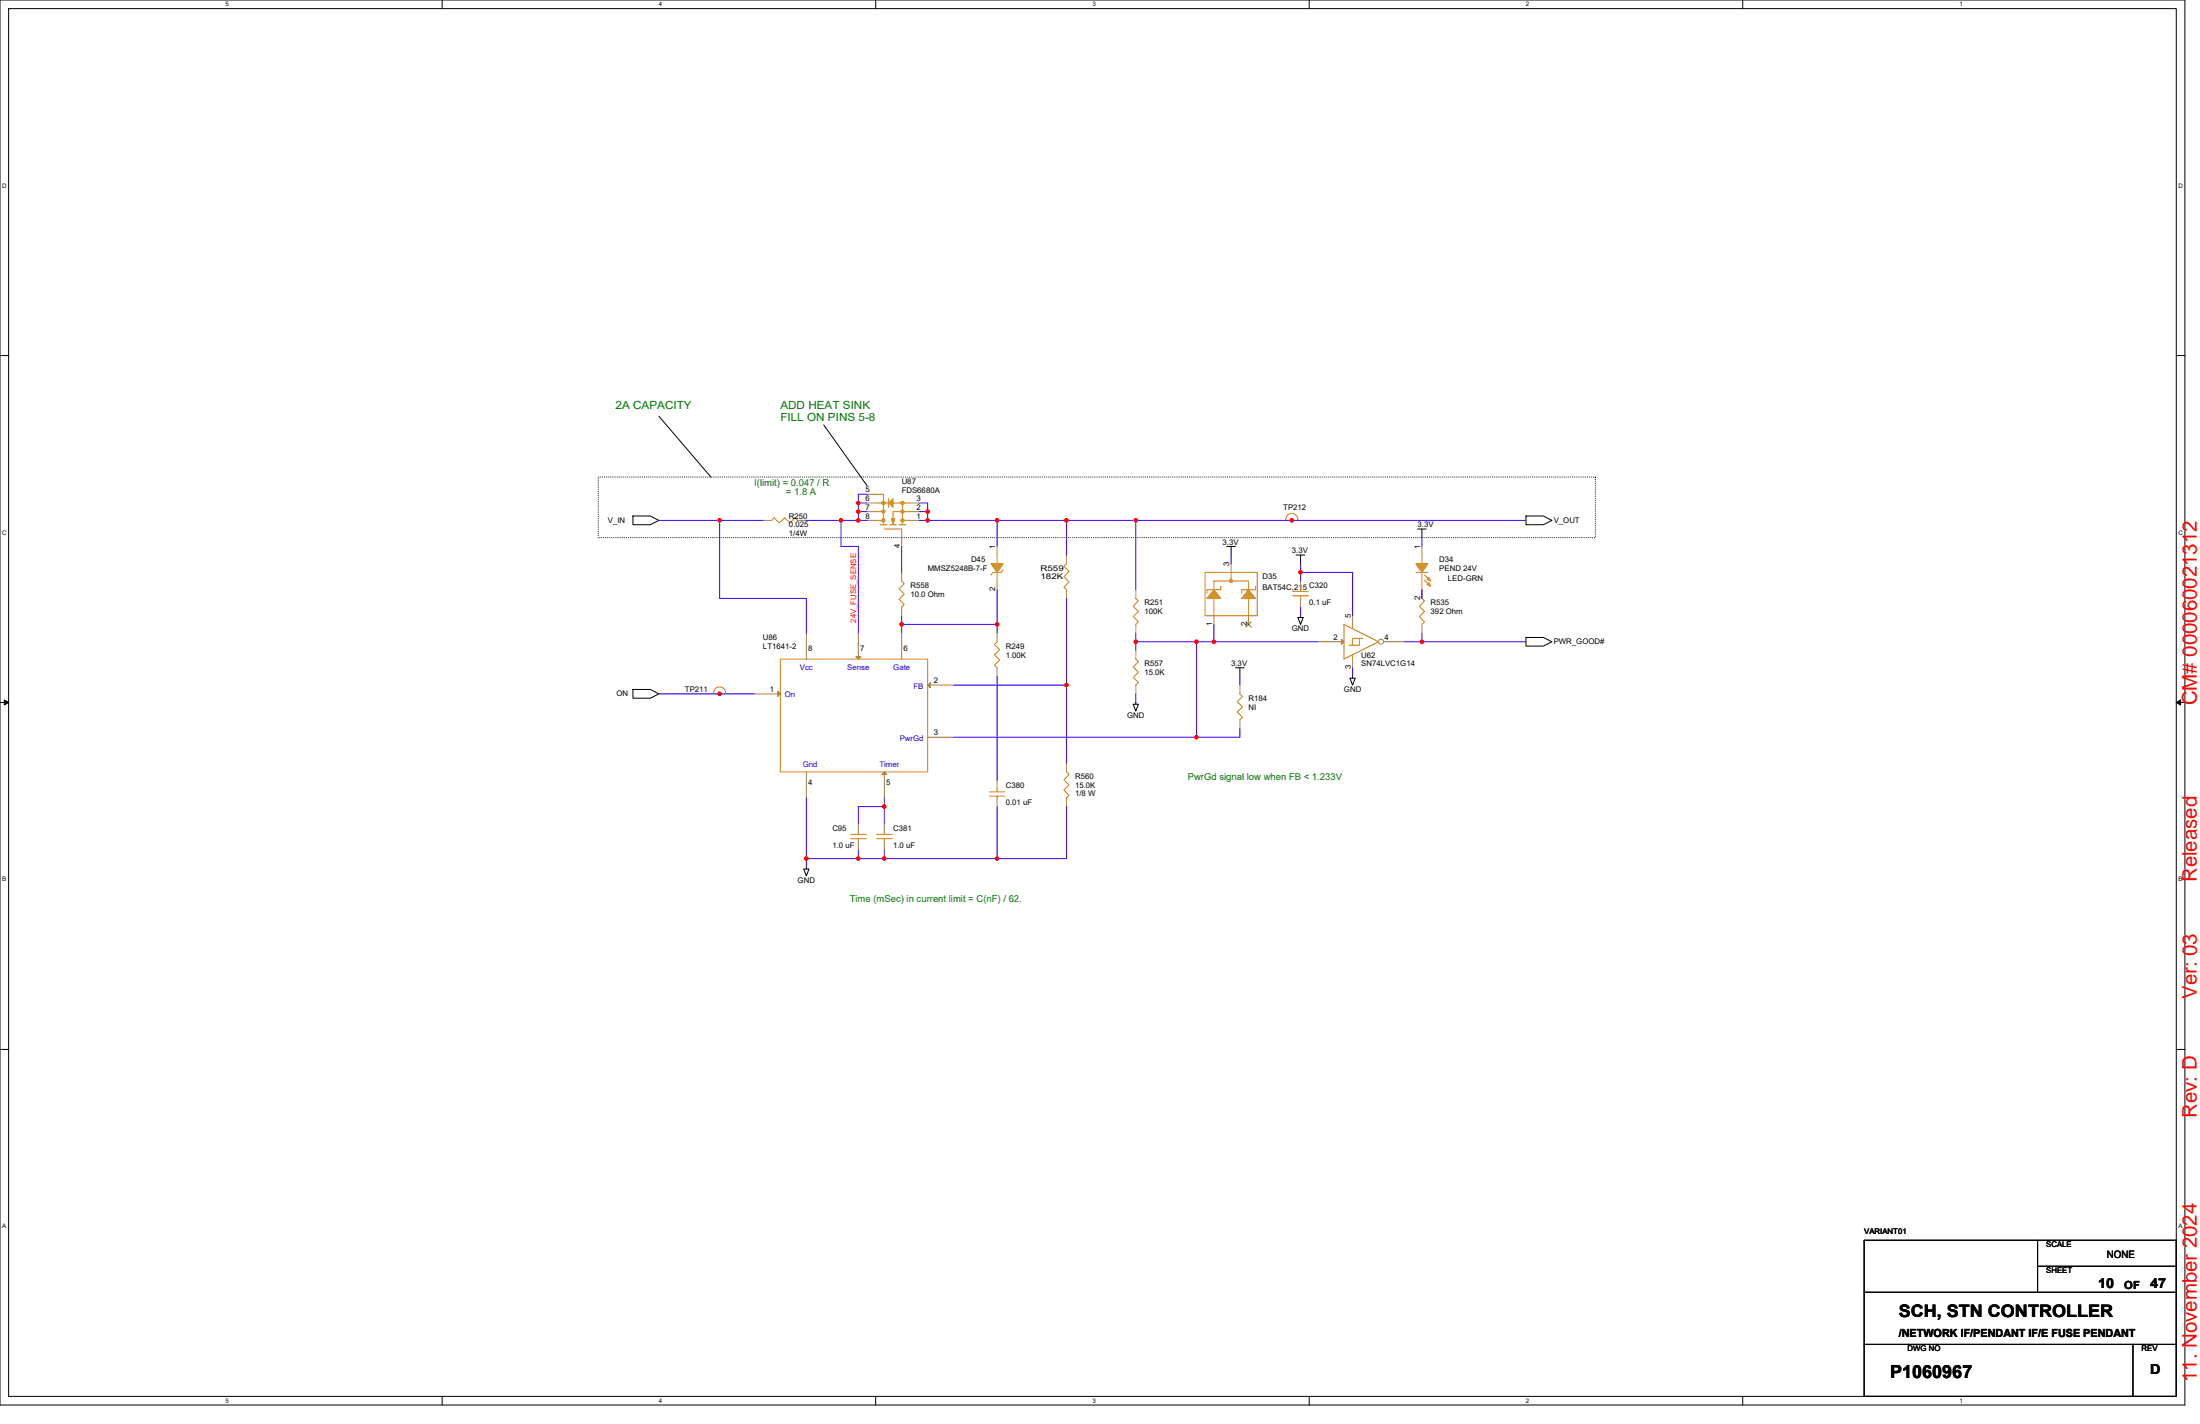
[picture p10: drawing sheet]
<svg xmlns="http://www.w3.org/2000/svg" width="432mm" height="279mm" viewBox="0 0 432 279" stroke-linecap="round" stroke-linejoin="round" font-family="sans-serif">
<path d="M0 0h428.8v275.7h-428.8zM1.7 1.7h425.4v272.3h-425.4z" fill="none" stroke="#000" stroke-width=".2"/>
<g fill="#fff">
<path d="M44.2 .2h.7v1.3h-.7z"/>
<path d="M44.2 274.2h.7v1.3h-.7z"/>
</g>
<path d="M86.8 0v1.7M86.8 274v1.7" fill="none" stroke="#000" stroke-width=".2"/>
<g fill="#fff">
<path d="M129.3 .2h.7v1.3h-.7z"/>
<path d="M129.3 274.2h.7v1.3h-.7z"/>
</g>
<path d="M171.9 0v1.7M171.9 274v1.7" fill="none" stroke="#000" stroke-width=".2"/>
<g fill="#fff">
<path d="M214.4 .2h.7v1.3h-.7z"/>
<path d="M214.4 274.2h.7v1.3h-.7z"/>
</g>
<path d="M257 0v1.7M257 274v1.7" fill="none" stroke="#000" stroke-width=".2"/>
<g fill="#fff">
<path d="M299.5 .2h.7v1.3h-.7z"/>
<path d="M299.5 274.2h.7v1.3h-.7z"/>
</g>
<path d="M342.1 0v1.7M342.1 274v1.7" fill="none" stroke="#000" stroke-width=".2"/>
<g fill="#fff">
<path d="M384.6 .2h.7v1.3h-.7z"/>
<path d="M384.6 274.2h.7v1.3h-.7z"/>
<path d="M.4 35.7h.9v1.4h-.9z"/>
<path d="M427.6 35.7h.8v1.4h-.8z"/>
<path d="M.4 103.8h.9v1.3h-.9z"/>
<path d="M427.6 103.8h.8v1.3h-.8z"/>
</g>
<path d="M0 69.8h1.7M427.1 69.8h1.7" fill="none" stroke="#000" stroke-width=".2"/>
<g fill="#fff">
<path d="M.4 171.9h.8v1.3h-.8z"/>
<path d="M427.6 171.9h.7v1.3h-.7z"/>
</g>
<path d="M0 137.8h1.7M427.1 137.8h1.7" fill="none" stroke="#000" stroke-width=".2"/>
<path d="M.8 137.3l.9 .5-.9 .5zM427.1 137.8l.9-.5v1z" fill="#000" stroke="#000" stroke-width=".2"/>
<g fill="#fff">
<path d="M.4 239.9h.8v1.4h-.8z"/>
<path d="M427.6 239.9h.7v1.4h-.7z"/>
</g>
<g fill="none" stroke="#000" stroke-width=".2">
<path d="M129.3 81.7l10.2 11.9M161.7 83.4l8.5 11.9M124.2 101.2h3.4l1.7 .9-1.7 .9h-3.4zM240.8 107.2h1.7M241.6 107.2v1.7M254.4 108.9h1.7M255.3 108.9v1.7M278.2 103.8h1.7M279.1 103.8v1.7M299.5 101.2h3.4l1.7 .9-1.7 .9h-3.4zM124.2 135.3h3.4l1.7 .8-1.7 .9h-3.4zM222.4 138.2h1l-.5 1.3z"/>
<path d="M222.9 137.8v.4M242.5 131h1.7M243.4 131v1.7M254.7 121.2h1.1l-.5 1.3zM255.3 120.8v.4M265 133.1h1l-.5 1.3zM265.5 132.7v.4M299.5 125.1h3.4l1.7 .8-1.7 .9h-3.4zM157.8 170.5h1l-.5 1.4zM158.3 170.2v.3M0 205.9h1.7M427.1 205.9h1.7"/>
<path d="M365.9 253.6h61.2M365.9 243.4h61.2v30.6h-61.2zM399.9 243.4v10.2M399.9 248.5h27.2M365.9 263.8h61.2M418.6 263.8v10.2"/>
</g>
<path d="M117.4 93.6h195.7v11.9h-195.7z" fill="none" stroke="#000" stroke-width=".2" stroke-dasharray="0 .3"/>
<g fill="none" stroke="#cc8006" stroke-width=".2">
<path d="M177 114l.5 .5-1 1 1 1.1-1 1 1 1-.5 .5M209.3 110.6l-.5 .5 1 1-1 1.1 1 1-1 1 .5 .5M222.9 117.4l.5 .5-1 1.1 1 1-1 1 1 1-.5 .5M279.1 117.4l.5 .5-1 1.1 1 1-1 1 1 1-.5 .5M140.1 136a1.17 1.17 0 0 1 1.1-1.2 1.17 1.17 0 0 1 1.2 1.2M263.8 122.5l6.8 3.4-6.8 3.4zM265.5 122.5v.9M265.5 128.5v.8M266.8 125.2v1.4h-2M267.5 125.2h-2v1.4M209.3 151.4l.5 .6-1 1 1 1-1 1 1 1-.5 .5M166.9 164.5h3.1"/>
<path d="M166.9 163.7h3.1M168.5 163.4v.3M168.5 164.5v.6"/>
</g>
<g fill="none" stroke="#a84" stroke-width=".2">
<path d="M177 112.3v1.7M177 119.1v1.7M209.3 108.9v1.7M209.3 115.7v1.7M222.9 115.7v1.7M279.1 115.7v1.7M141.2 136.1h.1M222.9 122.5v1.7M258.7 125.9h5.1M279.1 122.5v1.7M209.3 149.8v1.6M209.3 156.5v1.8"/>
<path d="M168.5 161.7v1.7M168.5 165.1v1.7"/>
</g>
<path d="M263.3 125.4l.5 .5-.5 .5z" fill="#a84" stroke="#a84" stroke-width=".2"/>
<circle cx="271.1" cy="125.9" r=".5" fill="#fff" stroke="#a84" stroke-width=".2"/>
<g fill="none" stroke="#a84" stroke-width=".2">
<path d="M170.2 98.7h1.7M170.2 97h1.7M178.7 98.7h1.7M149.8 102.1h1.6M156.5 102.1h1.8M170.2 100.4h1.7M170.2 102.1h1.7M177 105.5v1.7M178.7 100.4h1.7M178.7 102.1h1.7M195.7 107.2v1.7M195.7 114v1.7"/>
<path d="M241.6 110.6v1.7M253.6 102.1h.1M255.3 114v1.7M255.3 117.4v1.7M279.1 107.2v1.7M279.1 115.7v1.7M148 136.1h5.2M158.3 124.2v5.1M168.5 124.2v5.1M177 124.2v5.1M182.1 134.4h5.1M195.7 131v1.7"/>
<path d="M195.7 124.2v1.7M222.9 127.6v1.7M222.9 134.4v1.7M238.3 120.8v1.7M243.4 134.4v1.7M245 120.8v1.7M265.5 129.3v1.7M265.5 120.8v1.7M271.6 125.9h4.1M158.3 151.4v5.1M173.6 151.4v5.1M182.1 144.7h5.1"/>
<path d="M195.7 156.5v1.8M195.7 153.2v1.7M243.4 141.2v1.7M173.6 161.7v1.7M173.6 165.1v1.7"/>
</g>
<g fill="#cc8006" stroke="#cc8006" stroke-width=".2">
<path d="M238.3 115.7l1.3 1.7h-2.7z"/>
<path d="M245 115.7l1.4 1.7h-2.7z"/>
<path d="M277.9 110.6h2.4l-1.2 1.7z"/>
<path d="M280.1 114.7l.4-.4 .3 .7z"/>
<path d="M280.1 113.7l.4-.4 .3 .7z"/>
<path d="M174.9 101.8h.7l-.3 1.2z"/>
<path d="M174.4 98.7l.9-.8v1.6z"/>
<path d="M194.5 110.6h2.4l-1.2 1.7z"/>
<circle cx="241.6" cy="114" r=".33"/>
<circle cx="173.4" cy="98.7" r=".33"/>
<circle cx="177.1" cy="100.4" r=".33"/>
<circle cx="173.4" cy="100.4" r=".33"/>
<circle cx="173.4" cy="102.1" r=".33"/>
<circle cx="177.1" cy="102.1" r=".33"/>
<circle cx="177.1" cy="98.7" r=".33"/>
</g>
<g fill="none" stroke="#cc8006" stroke-width=".2">
<path d="M171.9 98.7h2.5M171.9 97h1.5v6M174.4 97.9v1.6M175.3 98.7h1.8M177.1 98.7h1.6M177.1 98.7v4.3M151.4 102.1l.6-.5 1 1 1-1 1 1 1-1 .5 .5M171.9 100.4h1.5M171.9 102.1h1.5M172.7 103h1.4M173.6 103.8h3.4v1.7M174.6 103h1.4"/>
<path d="M176.5 103h1.3M177.1 102.1h1.6M178.7 100.4h-3.4v1.7M195.7 108.9v1.7M195.7 112.3v1.7M196.9 111.8l-.3 .5h-1.8l-.3 .5M236.5 112.3h10.3v8.5h-10.3zM238.3 115.7v-1.7h6.7v1.7M238.3 117.4v3.4M239.6 115v.7h-2.7v.7M241.6 112.3v1.7M245 117.4v3.4"/>
<path d="M246.4 115v.7h-2.7v.7M252.4 101.9a1.17 1.17 0 0 1 1.1-1.2 1.17 1.17 0 0 1 1.2 1.2M253.7 116.9h3.1M253.7 116.1h3.1M255.3 115.7v.4M255.3 116.9v.5M277.9 112.3h2.4M279.1 108.9v1.7M279.1 112.3v3.4M279.6 112.8l1 1M279.6 113.8l1 1.1M153.2 129.3h28.9v22.1h-28.9z"/>
<path d="M195.7 125.9l-.5 .5 1 1.1-1 1 1 1-1 1 .5 .5M222.9 129.3l.5 .5-1 1.1 1 1-1 1 1 1-.5 .5M243.4 136.1l.5 .6-1.1 1 1.1 1-1.1 1 1.1 1-.5 .5M194.2 155.4h3M194.2 156.2h3M195.7 156.2v.3M195.7 154.9v.5M172 164.5h3.1M172 163.7h3.1M173.6 163.4v.3M173.6 164.5v.6"/>
</g>
<path d="M244.5 122l1.1 1M245.6 122l-1.1 1" fill="none" stroke="#804000" stroke-width=".2"/>
<g fill="#a84" stroke="#a84" stroke-width=".2">
<path d="M168 128.8h1l-.5 .5z"/>
<path d="M182.1 134.4l.5-.5v1z"/>
<path d="M173.1 152l.5-.6 .5 .6z"/>
<path d="M152.7 135.6l.5 .5-.5 .6z"/>
</g>
<g fill="none" stroke="#4200ff" stroke-width=".2">
<path d="M168.5 98.7h1.7M168.5 98.7v1.7M170.2 97h-1.7v1.7M180.4 98.7h1.7v1.7M129.3 102.1h11.9M141.2 102.1h8.6M141.2 102.1v15.3h17.1v6.8M158.3 102.1h6.8M165.1 102.1v5.1h3.4v17M165.1 102.1h3.4M168.5 102.1h1.7M168.5 100.4v1.7"/>
<path d="M168.5 100.4h1.7M177 107.2v5.1M180.4 100.4h1.7M180.4 102.1h1.7M182.1 100.4v1.7M182.1 102.1h13.6M195.7 102.1v5.1M195.7 115.7v6.8M195.7 102.1h13.6M209.3 102.1h13.6v13.6M209.3 102.1v6.8M209.3 117.4v17"/>
<path d="M222.9 102.1h76.6M241.6 108.9v1.7M255.3 112.3v1.7M255.3 110.6v1.7M255.3 119.1v1.7M255.3 112.3h10.2v8.5M279.1 115.7v1.7M279.1 105.5v1.7M129.3 136.1h18.7M177 122.5v1.7M177 120.8v1.7M177 122.5h18.7v1.7"/>
<path d="M187.2 134.4h22.1M195.7 132.7v20.5M209.3 134.4v15.4M222.9 136.1v1.7M222.9 125.9v1.7M222.9 124.2v1.7M222.9 125.9h11.9M234.8 125.9h3.5M234.8 125.9v18.8M238.3 122.5v3.4M238.3 125.9h20.4M243.4 132.7v1.7"/>
<path d="M265.5 131v1.7M275.7 125.9h3.4M279.1 124.2v1.7M279.1 125.9h20.4M158.3 156.5v12M173.6 158.3v3.4M173.6 158.3h-5.1v3.4M173.6 156.5v1.8M187.2 144.7h47.6M195.7 158.3v10.2M209.3 158.3v10.2h-13.6M243.4 142.9v1.8h-8.6"/>
<path d="M158.3 168.5v1.7M158.3 168.5h10.2M168.5 168.5h5.1M168.5 166.8v1.7M173.6 166.8v1.7M173.6 168.5h22.1"/>
</g>
<g fill="#f00" stroke="#f00" stroke-width=".2">
<circle cx="182.1" cy="102.1" r=".33"/>
<circle cx="195.7" cy="102.1" r=".33"/>
<circle cx="209.3" cy="134.4" r=".33"/>
<circle cx="195.7" cy="122.5" r=".33"/>
<circle cx="177" cy="122.5" r=".33"/>
<circle cx="195.7" cy="168.5" r=".33"/>
<circle cx="173.6" cy="168.5" r=".33"/>
<circle cx="141.2" cy="102.1" r=".33"/>
<circle cx="168.5" cy="168.5" r=".33"/>
<circle cx="158.2" cy="168.5" r=".33"/>
<circle cx="255.3" cy="112.3" r=".33"/>
<circle cx="238.2" cy="125.9" r=".33"/>
<circle cx="173.6" cy="158.3" r=".33"/>
<circle cx="222.9" cy="102.1" r=".33"/>
<circle cx="209.3" cy="102.1" r=".33"/>
<circle cx="234.8" cy="144.6" r=".33"/>
<circle cx="234.8" cy="125.9" r=".33"/>
<circle cx="222.9" cy="125.9" r=".33"/>
<circle cx="279.1" cy="125.9" r=".33"/>
<circle cx="141.2" cy="136.1" r=".33"/>
<circle cx="165" cy="102.1" r=".33"/>
<circle cx="168.5" cy="102.1" r=".33"/>
<circle cx="182.1" cy="100.4" r=".33"/>
<circle cx="168.5" cy="98.7" r=".33"/>
<circle cx="168.5" cy="100.4" r=".33"/>
<circle cx="253.5" cy="102.1" r=".33"/>
</g>
<g font-size="4" fill="#f00">
<text x="431.2" y="138.4" transform="rotate(-90 431.2 138.4)">CM# 000060021312</text>
<text x="431.2" y="173.1" transform="rotate(-90 431.2 173.1)">Released</text>
<text x="431.2" y="196" transform="rotate(-90 431.2 196)">Ver: 03</text>
<text x="431.2" y="219.3" transform="rotate(-90 431.2 219.3)">Rev: D</text>
<text x="431.2" y="271.2" transform="rotate(-90 431.2 271.2)">11. November 2024</text>
</g>
<text font-size="3.6" x="371" y="270.5">P1060967</text>
<text font-size="3.4" x="372.7" y="258.4">SCH, STN CONTROLLER</text>
<g font-size="2.7">
<text x="411.8" y="252.7">10</text>
<text x="422" y="252.7">47</text>
<text x="422" y="269.7">D</text>
</g>
<g font-size="2.2" fill="#008000">
<text x="120.8" y="80.2">2A CAPACITY</text>
<text x="153.2" y="82.5">FILL ON PINS 5-8</text>
<text x="153.2" y="80.2">ADD HEAT SINK</text>
</g>
<g font-size="2.2">
<text x="416.9" y="252.9">OF</text>
<text x="372.7" y="262.4">/NETWORK IF/PENDANT IF/E FUSE PENDANT</text>
</g>
<text font-size="2" x="413.5" y="246.9">NONE</text>
<g font-size="1.9" fill="#008000">
<text x="148" y="95.3">I(limit) = 0.047 / R</text>
<text x="154.3" y="97.2">= 1.8 A</text>
<text x="233.1" y="153.1">PwrGd signal low when FB &lt; 1.233V</text>
<text x="166.8" y="177">Time (mSec) in current limit = C(nF) / 62.</text>
</g>
<g font-size="1.5">
<text x="177" y="95">U87</text>
<text x="154.9" y="101.8">R250</text>
<text x="169.8" y="100">7</text>
<text x="169.8" y="98.3">6</text>
<text x="169.8" y="101.7">8</text>
<text x="169.8" y="96.6">5</text>
<text x="177" y="96.7">FDS6680A</text>
<text x="179.9" y="100">2</text>
<text x="179.9" y="98.3">3</text>
<text x="179.9" y="101.7">1</text>
<text x="251.9" y="100.1">TP212</text>
<text x="119.3" y="102.6">V_IN</text>
<text x="154.9" y="103.5">0.025</text>
<text x="154.9" y="105.2">1/4W</text>
<text x="176.6" y="107.5" transform="rotate(-90 176.6 107.5)">4</text>
<text x="195.3" y="107.7" transform="rotate(-90 195.3 107.7)">1</text>
<text x="239.9" y="106.9">3.3V</text>
<text x="278.2" y="103.3">3.3V</text>
<text x="278.7" y="107.7" transform="rotate(-90 278.7 107.7)">1</text>
<text x="304.9" y="102.6">V_OUT</text>
<text x="182.1" y="112">MMSZ5248B-7-F</text>
<text x="190.6" y="110.3">D45</text>
<text x="204.2" y="112">R559</text>
<text x="204.2" y="113.7">182K</text>
<text x="241.3" y="111.1" transform="rotate(-90 241.3 111.1)">3</text>
<text x="247.8" y="113.7">D35</text>
<text x="253.6" y="108.6">3.3V</text>
<text x="282.5" y="110.3">D34</text>
<text x="282.5" y="112">PEND 24V</text>
<text x="178.7" y="115.4">R558</text>
<text x="178.7" y="117.1">10.0 Ohm</text>
<text x="195.3" y="116" transform="rotate(-90 195.3 116)">2</text>
<text x="224.6" y="118.8">R251</text>
<text x="247.8" y="115.7">BAT54C,215 C320</text>
<text x="257" y="118.8">0.1 uF</text>
<text x="278.7" y="117.8" transform="rotate(-90 278.7 117.8)">2</text>
<text x="280.8" y="118.8">R535</text>
<text x="284.2" y="114">LED-GRN</text>
<text x="149.8" y="125.6">U86</text>
<text x="224.6" y="120.5">100K</text>
<text x="237.9" y="122.9" transform="rotate(-90 237.9 122.9)">1</text>
<text x="244.7" y="122.9" transform="rotate(-90 244.7 122.9)">2</text>
<text x="253.6" y="123.9">GND</text>
<text x="261.7" y="125.6">2</text>
<text x="265.1" y="121.3" transform="rotate(-90 265.1 121.3)">5</text>
<text x="271.8" y="125.6">4</text>
<text x="280.8" y="120.5">392 Ohm</text>
<text x="149.8" y="127.3">LT1641-2</text>
<text x="158.6" y="127.8">8</text>
<text x="168.8" y="127.8">7</text>
<text x="177.3" y="127.8">6</text>
<text x="197.4" y="127.3">R249</text>
<text x="197.4" y="129">1.00K</text>
<text x="224.6" y="130.7">R557</text>
<text x="241.6" y="130.7">3.3V</text>
<text x="265.1" y="131.4" transform="rotate(-90 265.1 131.4)">3</text>
<text x="267.2" y="129">U62</text>
<text x="267.2" y="130.7">SN74LVC1G14</text>
<text x="304.9" y="126.4">PWR_GOOD#</text>
<text x="121" y="136.7">ON</text>
<text x="134.4" y="135.8">TP211</text>
<text x="151.1" y="135.8">1</text>
<text x="183.3" y="134.1">2</text>
<text x="224.6" y="132.4">15.0K</text>
<text x="245" y="137.5">R184</text>
<text x="263.8" y="135.8">GND</text>
<text x="221.2" y="140.9">GND</text>
<text x="245" y="139.2">NI</text>
<text x="183.3" y="144.3">3</text>
<text x="158.6" y="154">4</text>
<text x="173.9" y="154">5</text>
<text x="197.4" y="154.5">C380</text>
<text x="211" y="152.8">R560</text>
<text x="211" y="154.5">15.0K</text>
<text x="197.4" y="157.9">0.01 uF</text>
<text x="211" y="156.2">1/8 W</text>
<text x="163.4" y="163">C95</text>
<text x="163.4" y="166.4">1.0 uF</text>
<text x="175.3" y="163">C381</text>
<text x="175.3" y="166.4">1.0 uF</text>
<text x="156.5" y="173.2">GND</text>
<text x="365.9" y="242.2">VARIANT01</text>
<text x="401.6" y="244.7">SCALE</text>
<text x="401.6" y="249.8">SHEET</text>
<text x="374.4" y="265.2">DWG NO</text>
<text x="420.3" y="265.2">REV</text>
</g>
<text font-size="1.5" fill="#f00" x="168" y="122.2" transform="rotate(-90 168 122.2)">24V_FUSE_SENSE</text>
<g font-size="1.5" fill="#00c">
<text x="157" y="131.6">Vcc</text>
<text x="166.3" y="131.6">Sense</text>
<text x="175.3" y="131.6">Gate</text>
<text x="154" y="136.8">On</text>
<text x="179.3" y="135.1">FB</text>
<text x="176.6" y="145.4">PwrGd</text>
<text x="157.5" y="150.6">Gnd</text>
<text x="172.6" y="150.6">Timer</text>
</g>
<g font-size="1.2">
<text x="44.2" y="1.2">5</text>
<text x="129.3" y="1.2">4</text>
<text x="214.4" y="1.2">3</text>
<text x="299.5" y="1.2">2</text>
<text x="384.6" y="1.2">1</text>
<text x=".4" y="36.8">D</text>
<text x="427.6" y="36.8">D</text>
<text x=".4" y="104.9">C</text>
<text x="427.6" y="104.9">C</text>
<text x=".4" y="173">B</text>
<text x="427.6" y="173">B</text>
<text x=".4" y="241">A</text>
<text x="427.6" y="241">A</text>
<text x="44.2" y="275.2">5</text>
<text x="129.3" y="275.2">4</text>
<text x="214.4" y="275.2">3</text>
<text x="299.5" y="275.2">2</text>
<text x="384.6" y="275.2">1</text>
</g>
</svg>
